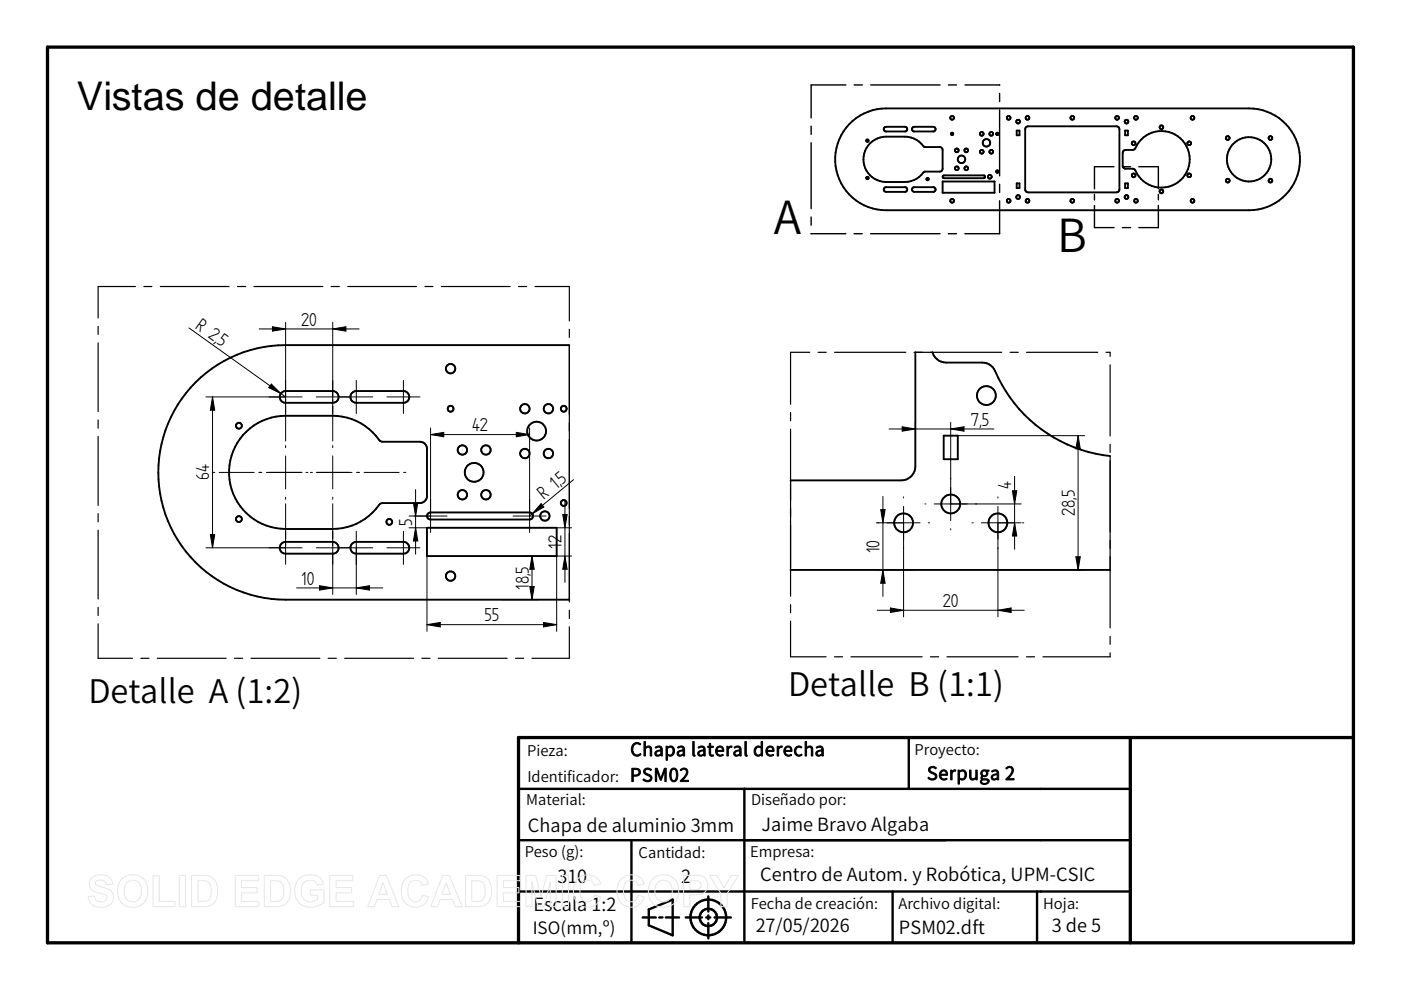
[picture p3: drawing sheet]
<svg xmlns="http://www.w3.org/2000/svg" width="297mm" height="210mm" viewBox="0 0 297 210" stroke-linecap="round" stroke-linejoin="round" font-family="sans-serif">
<path d="M10.1 10h276.9v189.9h-276.9zM239.6 156.4v43.5M287 156.4h-177.1v43.5" fill="none" stroke="#000" stroke-width=".7"/>
<g fill="none" stroke="#000" stroke-width=".51">
<path d="M192.7 156.4v10.9M109.9 167.3h129.7M109.9 178.1h129.7M133.9 178.1v21.8M157.8 167.3v32.6M109.9 189h129.7M136.3 194.5h2.7M137.6 192.8l5-2.1v7.6l-5-2.1zM139.8 194.5h.7M141.2 194.5h2.8M145.4 194.5h3.4M149.7 194.5h.9"/>
<path d="M150.2 190.1v3.2M150.2 194.1v.8M150.2 195.7v3.3M151.5 194.5h3.5M189.2 189v10.9M219.9 189v10.9"/>
<circle cx="150.2" cy="194.5" r="3.8"/>
<circle cx="150.2" cy="194.5" r="1.84"/>
</g>
<g fill="none" stroke="#000" stroke-width=".4">
<path d="M180.1 26.3a10.8 10.8 0 0 1 7.8-3.3h76.9a10.8 10.8 0 0 1 10.8 10.8 10.8 10.8 0 0 1-10.8 10.8h-76.9a10.8 10.8 0 0 1-9.9-6.6 10.8 10.8 0 0 1 2.1-11.7zM184.5 30.4a5 5 0 0 1 3.4-1.4h4a5.1 5.1 0 0 1 4 2.1l3.4 .1a.61 .61 0 0 1 .6 .6v4a.58 .58 0 0 1-.6 .6h-3.4a5.1 5.1 0 0 1-4 2.2h-4a4.8 4.8 0 0 1-4.5-3 4.8 4.8 0 0 1 1.1-5.2zM187.5 27l.4-.1h4a.5 .5 0 0 1 .5 .5 .5 .5 0 0 1-.5 .5h-4.2l-.3-.5zM187.5 39.8l.4-.1h4a.5 .5 0 0 1 .5 .5 .5 .5 0 0 1-.5 .5h-4l-.5-.3zM193.5 27l.4-.1h4a.5 .5 0 0 1 .5 .5 .5 .5 0 0 1-.5 .5h-4.2l-.3-.5zM193.5 39.8l.4-.1h4a.5 .5 0 0 1 .5 .5 .5 .5 0 0 1-.5 .5h-4l-.5-.3zM199.9 38.5h11v2.4h-11zM200 37.2h8.6l.2 .3-.2 .3h-8.4l-.3-.2zM215.6 38.9h.6v1h-.6zM215.6 27.7h.6v1h-.6zM217.5 27l.4-.2h18.8a.61 .61 0 0 1 .6 .6v12.8a.61 .61 0 0 1-.6 .6h-18.8a.61 .61 0 0 1-.5-.6v-12.8zM217.6 25.3a.4 .4 0 0 0 .6-.3 .4 .4 0 0 0-.4-.4 .4 .4 0 0 0-.3 .6l.1 .1"/>
<path d="M238.2 32l.5-.2h1.5l.4-.2a6 6 0 0 1 9.2-2.6 6 6 0 0 1 0 9.6 6 6 0 0 1-9.2-2.6l-.4-.2h-1.5a.61 .61 0 0 1-.7-.6v-2.8zM238.5 27.7h.6v1h-.6zM238.5 38.9h.6v1h-.6zM120.7 73.2h-60.1a27 27 0 0 0-27 27 27 27 0 0 0 27 26.9h60.1M194.1 74.7v24.1a2.97 2.97 0 0 1-3 3.1h-23.5M197.7 74.7a2.99 2.99 0 0 0 2.9 2.2h7.6a2.97 2.97 0 0 1 2.8 1.8 30.1 30.1 0 0 0 24.4 18M52.3 91.5a11.8 11.8 0 0 1 8.3-3.3h9.9a12.2 12.2 0 0 1 10.1 5.3l.5 .2h8.3a1.48 1.48 0 0 1 1.1 1.5v10l-.3 .9-.5 .4-.7 .2h-7.9l-.5 .1a12.3 12.3 0 0 1-10.1 5.4h-9.9a12 12 0 0 1-11.2-7.6 12 12 0 0 1 2.9-13.1zM59.7 83.3l.9-.4h9.9a1.25 1.25 0 0 1 1.3 1.3 1.25 1.25 0 0 1-1.3 1.2h-9.9a1.24 1.24 0 0 1-1.2-.8 1.24 1.24 0 0 1 .3-1.3zM74.7 83.3l.8-.4h10a1.25 1.25 0 0 1 1.3 1.3 1.25 1.25 0 0 1-1.3 1.2h-10a1.24 1.24 0 0 1-1.1-.8 1.24 1.24 0 0 1 .3-1.3zM200.1 92.4h3v5h-3zM59.7 115.3l.9-.4h9.9a1.25 1.25 0 0 1 1.3 1.2 1.25 1.25 0 0 1-1.3 1.3h-9.9a1.24 1.24 0 0 1-1.2-.8 1.24 1.24 0 0 1 .3-1.3zM74.7 115.3l.8-.4h10a1.25 1.25 0 0 1 1.3 1.2 1.25 1.25 0 0 1-1.3 1.3h-10a1.24 1.24 0 0 1-1.1-.8 1.24 1.24 0 0 1 .3-1.3z"/>
<path d="M90.5 111.9h27.5v6h-27.5zM90.8 108.8l.5-.2h21a.75 .75 0 0 1 .7 .8 .75 .75 0 0 1-.7 .8h-21a.74 .74 0 0 1-.7-.5 .74 .74 0 0 1 .2-.9zM167.6 120.8h67.8"/>
<circle cx="183.9" cy="37.7" r=".25"/>
<circle cx="183.9" cy="29.8" r=".26"/>
<circle cx="196.7" cy="38" r=".25"/>
<circle cx="201.9" cy="28.4" r=".26"/>
<circle cx="201.9" cy="25" r=".4"/>
<circle cx="202.9" cy="35.7" r=".4"/>
<circle cx="202.9" cy="31.9" r=".4"/>
<circle cx="203.9" cy="33.8" r=".8"/>
<circle cx="204.9" cy="35.7" r=".4"/>
<circle cx="204.9" cy="31.9" r=".4"/>
<circle cx="208.2" cy="28.4" r=".4"/>
<circle cx="208.2" cy="32.2" r=".4"/>
<circle cx="209.2" cy="30.3" r=".8"/>
<circle cx="209.9" cy="37.5" r=".4"/>
<circle cx="210.2" cy="32.2" r=".4"/>
<circle cx="210.2" cy="28.4" r=".4"/>
<circle cx="211.5" cy="28.4" r=".25"/>
<circle cx="211.5" cy="36.4" r=".25"/>
<circle cx="213.9" cy="25" r=".4"/>
<circle cx="215.9" cy="25.8" r=".41"/>
<circle cx="227.3" cy="25" r=".4"/>
<circle cx="236.9" cy="25" r=".4"/>
<circle cx="238.8" cy="25.8" r=".41"/>
<circle cx="240.4" cy="37.2" r=".4"/>
<circle cx="240.4" cy="30.4" r=".4"/>
<circle cx="240.8" cy="25" r=".4"/>
<circle cx="246.2" cy="27" r=".4"/>
<circle cx="252.1" cy="37.2" r=".4"/>
<circle cx="252.1" cy="30.4" r=".4"/>
<circle cx="252.8" cy="25" r=".4"/>
<circle cx="260.3" cy="29.3" r=".4"/>
<circle cx="260.3" cy="38.3" r=".4"/>
<circle cx="264.8" cy="33.8" r="4.7"/>
<circle cx="269.3" cy="38.3" r=".4"/>
<circle cx="269.3" cy="29.3" r=".4"/>
<circle cx="201.9" cy="42.6" r=".4"/>
<circle cx="213.9" cy="42.6" r=".4"/>
<circle cx="215.9" cy="41.8" r=".4"/>
<circle cx="217.9" cy="42.6" r=".4"/>
<circle cx="227.3" cy="42.6" r=".4"/>
<circle cx="236.9" cy="42.6" r=".4"/>
<circle cx="238.8" cy="41.8" r=".4"/>
<circle cx="240.8" cy="42.6" r=".4"/>
<circle cx="246.2" cy="40.6" r=".4"/>
<circle cx="252.8" cy="42.6" r=".4"/>
<circle cx="95.5" cy="78.2" r="1"/>
<circle cx="50.7" cy="90.3" r=".63"/>
<circle cx="95.5" cy="86.7" r=".62"/>
<circle cx="98" cy="95.4" r="1"/>
<circle cx="103" cy="95.4" r="1"/>
<circle cx="111.3" cy="96.2" r="1.01"/>
<circle cx="111.3" cy="86.7" r="1"/>
<circle cx="113.8" cy="91.4" r="2"/>
<circle cx="116.3" cy="96.2" r="1.01"/>
<circle cx="116.3" cy="86.7" r="1"/>
<circle cx="119.5" cy="86.7" r=".62"/>
<circle cx="209.1" cy="83.9" r="2.01"/>
<circle cx="50.7" cy="110.1" r=".63"/>
<circle cx="82.5" cy="110.7" r=".62"/>
<circle cx="98" cy="104.9" r="1"/>
<circle cx="100.5" cy="100.1" r="2"/>
<circle cx="103" cy="104.9" r="1"/>
<circle cx="115.5" cy="109.4" r="1"/>
<circle cx="119.5" cy="106.7" r=".62"/>
<circle cx="191.6" cy="110.8" r="2"/>
<circle cx="201.6" cy="106.9" r="2"/>
<circle cx="211.6" cy="110.9" r="2"/>
<circle cx="95.5" cy="122.2" r="1"/>
</g>
<g fill="none" stroke="#000" stroke-width=".3">
<path d="M179.3 18h-7.3v7M181.1 18h1.7M184.6 18h14.7M201.1 18h1.7M204.6 18l7.3 .1M211.9 19.8v1.7M172 26.8v1.7M172 30.3v13.9M211.9 23.3v14M211.9 39.1v1.7M236.2 35.3h-4.2v4.7M238 35.3h1.7"/>
<path d="M241.4 35.3h4.2v4.7M172 49.5l7.3 .1M172 46v1.8M181.1 49.6h1.7M184.6 49.6h14.7M201.1 49.6h1.7M211.9 42.6v7h-7.3M232 43.6v4.7h4.2M232 41.2v1.2M238 48.3h1.7M245.6 43.6v4.7h-4.1M245.6 41.2v1.2"/>
</g>
<g fill="none" stroke="#000" stroke-width=".25">
<path d="M20.8 69.2v1.7M20.8 72.7v14.6M28.7 60.7h-7.9v6.7M30.5 60.7h1.7M34 60.7h14.6M50.4 60.7h1.7M53.8 60.7h14.6M70.2 60.7h1.7M73.7 60.7h14.6M90.1 60.7h1.7M93.6 60.7h14.6M109.9 60.7h1.8"/>
<path d="M113.4 60.7h7.3v7.4M120.7 69.8v1.7M120.7 73.2v54.4M171.7 74.7h-4.1v11M173.5 74.7h1.7M176.9 74.7h15.1M193.8 74.7h18.6M214.2 74.7h1.7M217.7 74.7h15M234.5 74.7h.9v.9M235.4 77.3v15.1M20.8 89v1.8"/>
<path d="M20.8 92.5v14.6M167.6 87.5v1.7M167.6 91v35.4M235.4 96.7v36.4M235.4 94.2v1.7M20.8 108.9v1.7M20.8 112.4v14.6M20.8 132.3v7.3h7.3M20.8 128.8v1.7M29.9 139.6h1.7M33.4 139.6h14.5M49.7 139.6h1.8"/>
<path d="M53.2 139.6h14.6M69.6 139.6h1.7M73.1 139.6h14.6M89.4 139.6h1.8M92.9 139.6h14.6M109.3 139.6h1.7M120.7 129.4v1.7M120.7 132.9v6.7h-7.9M167.6 128.2v1.7M167.6 131.7v7.6h7.6M176.9 139.3h1.7M180.4 139.3h15.1"/>
<path d="M197.3 139.3h1.7M200.8 139.3h15.1M217.6 139.3h1.7M235.4 134.9v1.7M235.4 138.4v.9h-14.3"/>
</g>
<g fill="none" stroke="#000" stroke-width=".21">
<path d="M40.1 69.5l20.5 14.7M54.9 69.7h21.2M57.8 69.3l2.8 .4-2.8 .5zM60.6 68.3v25.2M70.5 69.7l2.8-.4v.9zM70.5 68.3v25.2M43.7 84.2h20.3M45.1 84.2v31.9M45.1 84.2l.4 2.8h-.9zM57.5 81.4l2 2-2.5-1.2zM60.6 96.7v7M60.6 94.5v.4"/>
<path d="M67.1 84.2h11.9M70.5 94.5v.4M70.5 96.7v7M75.5 80.7v7M82 84.2h7M85.5 80.7v7M91.3 90.7v22.2M91.3 92.1l2.8-.4v.9zM91.3 92.1h21M109.5 91.7l2.8 .4-2.8 .5zM112.3 90.7v22.2M188.5 91h22.2"/>
<path d="M191.3 90.5l2.8 .5-2.8 .4zM194.1 89.6v9.2M201.6 91l2.8-.5v.9zM201.6 89.6v20.8M202.7 92.4h27.3M228.6 92.4l.4 2.8h-.9zM228.6 92.4v28.4M43.7 116.1h20.3M44.6 113.3h.9l-.4 2.8zM45.1 100.2h.4M46.5 100.2h7.4M54.9 100.2h.6"/>
<path d="M56.5 100.2h7.5M60.6 105.4v.5M60.6 106.8v12.9M64.9 100.2h.4M65.8 100.2h.4M67.1 116.1h11.9M67.1 100.2h7.5M70.5 105.4v.5M70.5 106.8v19.2M75.5 112.6v13.4M75.6 100.2h.6M77.2 100.2h7.4"/>
<path d="M82 116.1h7M85.5 112.6v7.1M85.6 100.2h.4M86.7 111.9h3.8M86.7 109.4h8.1M87.6 106.6h1l-.5 2.8zM88.1 103.8v13.7M88.1 111.9l.5 2.8h-1zM90.5 117.9v16M108.8 109.4h7M111.4 117.9h9.8M112.8 117.9v9.2"/>
<path d="M112.8 117.9l.5 2.8h-1zM114.7 106.8l.6 .7-2.4 1.4zM118 117.9v16M118 111.9h3.2M119.3 109.1h.9l-.4 2.8zM119.8 106.3v17.2M119.8 117.9l.4 2.8h-.9zM121.6 101.7l-9.3 7.7M185.8 110.8h9.3M186.7 108.1h1l-.5 2.7zM187.2 105.3v21.1M191.6 105.3v.1"/>
<path d="M191.6 105.5v.1M191.6 107.4v23.4M196.1 106.8h.1M196.3 106.8h.1M196.8 110.8h.1M197 110.8h.1M198.1 106.8h18.4M201.6 112.1v.1M201.6 112.3v.1M206.1 110.8h.1M206.3 110.8h.1M208.1 110.8h8.4"/>
<path d="M211.6 105.3v.1M211.6 105.5v.1M211.6 107.4v23.4M214.6 104.1h1l-.5 2.7zM215.1 101v15.5M215.1 110.8l.5 2.8h-1zM216.8 110.8h.1M217 110.8h.1M228.1 118h.9l-.4 2.8zM62.9 124.7h18.2M67.8 124.2l2.7 .5-2.7 .4zM75.5 124.7l2.8-.5v.9z"/>
<path d="M90.5 132.4h27.5M90.5 132.4l2.8-.4v.9zM106.2 127.1h8M112.3 124.4h1l-.5 2.7zM115.2 132l2.8 .4-2.8 .5zM185.8 120.8h8M186 129.4h31.2M187.2 120.8l.5 2.9h-1zM188.8 128.9l2.8 .5-2.8 .5zM210.9 120.8h19.1M211.6 129.4l2.8-.5v1z"/>
</g>
<g fill="#000">
<path d="M57.8 69.3l2.8 .4-2.8 .5zM70.5 69.7l2.8-.4v.9zM45.1 84.2l.4 2.8h-.9zM57.5 81.4l2 2-2.5-1.2zM91.3 92.1l2.8-.4v.9zM109.5 91.7l2.8 .4-2.8 .5zM191.3 90.5l2.8 .5-2.8 .4zM201.6 91l2.8-.5v.9zM228.6 92.4l.4 2.8h-.9zM44.6 113.3h.9l-.4 2.8zM87.6 106.6h1l-.5 2.8zM88.1 111.9l.5 2.8h-1z"/>
<path d="M114.7 106.8l.6 .7-2.4 1.4zM119.3 109.1h.9l-.4 2.8zM186.7 108.1h1l-.5 2.7zM215.1 110.8l.5 2.8h-1zM214.6 104.1h1l-.5 2.7zM228.1 118h.9l-.4 2.8zM67.8 124.2l2.7 .5-2.7 .4zM75.5 124.7l2.8-.5v.9zM90.5 132.4l2.8-.4v.9zM112.8 117.9l.5 2.8h-1zM112.3 124.4h1l-.5 2.7zM115.2 132l2.8 .4-2.8 .5z"/>
<path d="M119.8 117.9l.4 2.8h-.9zM187.2 120.8l.5 2.9h-1zM188.8 128.9l2.8 .5-2.8 .5zM211.6 129.4l2.8-.5v1z"/>
</g>
<g fill="none" stroke="#e6e6e6" stroke-width=".21">
<path d="M19.4 186.2a3.1 3.1 0 0 1 4.1 .1l.4 1.2h-1.4a1.31 1.31 0 0 0-1-.9 1.31 1.31 0 0 0-1.3 .5l.2 .5 .8 .4a3.9 3.9 0 0 1 2.6 1.2 2.16 2.16 0 0 1-.2 2.4 2.16 2.16 0 0 1-2.2 .8 2.38 2.38 0 0 1-2.7-2.3l1.3-.1a1.43 1.43 0 0 0 1.2 1.2 1.43 1.43 0 0 0 1.5-.9 1.15 1.15 0 0 0-1.3-.9 2.45 2.45 0 0 1-2.5-2.1l.2-.7zM25.8 186.3a3.3 3.3 0 0 1 4.2-.3 3.3 3.3 0 0 1 1.3 3.9 3.2 3.2 0 0 1-3.9 2.4 3.2 3.2 0 0 1-2.5-3.8l.3-1.3zM26.8 187.2a1.86 1.86 0 0 1 2.2-.4 1.86 1.86 0 0 1 1 2.1 1.89 1.89 0 0 1-1.8 2.3 1.89 1.89 0 0 1-1.9-2.3l.1-.8zM32.4 185.7h1.4v5.4h3.3v1.1h-4.7zM38 185.6h1.3v6.6h-1.3zM40.6 185.6h2.4a2.83 2.83 0 0 1 3.2 3.4 2.82 2.82 0 0 1-3.1 3.2h-2.5zM41.9 186.7a2.78 2.78 0 0 1 2.5 .6 3.4 3.4 0 0 1-.3 3.6l-.6 .2h-1.6zM49.9 185.6h4.9v1.1h-3.6v1.5h3.3v1.1h-3.3v1.8h3.7v1.1h-5zM56 185.6h2.5a2.83 2.83 0 0 1 3.1 3.4 2.82 2.82 0 0 1-3.1 3.2h-2.5zM57.4 186.7a2.78 2.78 0 0 1 2.4 .6 3.4 3.4 0 0 1-.3 3.6l-.5 .2h-1.6zM63.3 186.5a3.4 3.4 0 0 1 5 .1l.3 .8-1.3 .3a1.81 1.81 0 0 0-2.3-1 1.81 1.81 0 0 0-1.1 2.1 2.06 2.06 0 0 0 1 2.2 2.06 2.06 0 0 0 2.4-.4v-.8h-1.5v-1.1h2.9v2.6a3.9 3.9 0 0 1-5.6-.3 4.1 4.1 0 0 1 .2-4.5zM69.9 185.6h4.9v1.1h-3.6v1.5h3.3v1.1h-3.3v1.8h3.7v1.1h-5z"/>
<path d="M80.5 185.6h1.4l2.7 6.6h-1.4l-.6-1.5h-2.7l-.5 1.5h-1.4zM81.2 187.2l.9 2.4h-1.8zM85.9 186.4a2.89 2.89 0 0 1 4.9 1l-1.3 .3a1.56 1.56 0 0 0-1.8-1 1.56 1.56 0 0 0-1.2 1.7 2.25 2.25 0 0 0 1.2 2.8 1.54 1.54 0 0 0 1.9-1.4l1.3 .4a2.96 2.96 0 0 1-3.5 2.1 2.96 2.96 0 0 1-2.3-3.3l.2-1.5zM93.9 185.6h1.4l2.7 6.6h-1.5l-.5-1.5h-2.7l-.6 1.5h-1.4zM94.6 187.2l.9 2.4h-1.8zM98.7 185.6h2.4a2.83 2.83 0 0 1 3.1 3.4 2.82 2.82 0 0 1-3 3.2h-2.5zM100 186.7a2.78 2.78 0 0 1 2.5 .6 3.4 3.4 0 0 1-.3 3.6l-.6 .2h-1.6zM105.4 185.6h4.9v1.1h-3.6v1.5h3.3v1.1h-3.3v1.8h3.7v1.1h-5zM111.5 185.6h2.1l1.1 4.5 1.2-4.5h2v6.6h-1.2v-5.2l-1.3 5.2h-1.3l-1.3-5.2v5.2h-1.3zM119.2 185.6h1.3v6.6h-1.3zM122.4 186.4a2.89 2.89 0 0 1 4.9 1l-1.3 .3a1.56 1.56 0 0 0-1.8-1 1.56 1.56 0 0 0-1.2 1.7 2.25 2.25 0 0 0 1.2 2.8 1.54 1.54 0 0 0 1.9-1.4l1.3 .4a2.96 2.96 0 0 1-3.5 2.1 2.96 2.96 0 0 1-2.3-3.3l.2-1.5zM131.7 186.4a2.89 2.89 0 0 1 4.9 1l-1.3 .3a1.56 1.56 0 0 0-1.9-1 1.56 1.56 0 0 0-1.2 1.7 2.25 2.25 0 0 0 1.3 2.8 1.54 1.54 0 0 0 1.8-1.4l1.3 .4a2.96 2.96 0 0 1-3.5 2.1 2.96 2.96 0 0 1-2.3-3.3l.2-1.5z"/>
<path d="M138.4 186.3a3.3 3.3 0 0 1 4.1-.3 3.3 3.3 0 0 1 1.3 3.9 3.2 3.2 0 0 1-3.9 2.4 3.2 3.2 0 0 1-2.4-3.8l.3-1.3zM139.4 187.2a1.86 1.86 0 0 1 2.2-.4 1.86 1.86 0 0 1 .9 2.1 1.89 1.89 0 0 1-1.8 2.3 1.89 1.89 0 0 1-1.8-2.3v-.8zM144.9 185.6h2.2a2.43 2.43 0 0 1 2.7 1 2.11 2.11 0 0 1-.1 2.3 2.11 2.11 0 0 1-2.1 .8h-1.3v2.5h-1.4zM146.3 186.7h.6a1.26 1.26 0 0 1 1.8 1 1.2 1.2 0 0 1-1.7 .9h-.7zM150.4 185.6h1.6l1.5 2.6 1.5-2.6h1.6l-2.4 3.8v2.8h-1.4v-2.8z"/>
</g>
<g font-size="9.7">
<text x="164" y="49.7">A</text>
<text x="224.1" y="53.5">B</text>
</g>
<text font-size="8.4" x="16.3" y="23.3">Vistas de detalle</text>
<g font-size="6.9">
<text x="18.8" y="149">Detalle A (1:2)</text>
<text x="167.1" y="147.6">Detalle B (1:1)</text>
</g>
<g font-size="4.5">
<text x="41.3" y="69.5" transform="rotate(36 41.3 69.5)">R 2,</text>
<text x="63.9" y="69">20</text>
<text x="45.8" y="72.8" transform="rotate(36 45.8 72.8)">5</text>
<text x="100.1" y="91.4">42</text>
<text x="205.9" y="90.3">7,5</text>
<text x="44.4" y="101.8" transform="rotate(-90 44.4 101.8)">64</text>
<text x="115.3" y="106" transform="rotate(-39 115.3 106)">R 1,</text>
<text x="119.2" y="102.8" transform="rotate(-39 119.2 102.8)">5</text>
<text x="214.4" y="103.6" transform="rotate(-90 214.4 103.6)">4</text>
<text x="87.4" y="111.4" transform="rotate(-90 87.4 111.4)">5</text>
<text x="227.9" y="109.4" transform="rotate(-90 227.9 109.4)">28,5</text>
<text x="119.1" y="116.3" transform="rotate(-90 119.1 116.3)">12</text>
<text x="186.5" y="117.2" transform="rotate(-90 186.5 117.2)">10</text>
<text x="63.9" y="124">10</text>
<text x="112.1" y="125" transform="rotate(-90 112.1 125)">18,5</text>
<text x="102.7" y="131.7">55</text>
<text x="199.9" y="128.7">20</text>
</g>
<g font-size="3.9">
<text x="133.6" y="160.3">Chapa lateral derecha</text>
<text x="133.6" y="165.7">PSM02</text>
<text x="196.5" y="165.4">Serpuga 2</text>
<text x="111.9" y="176.3">Chapa de aluminio 3mm</text>
<text x="161.4" y="176.1">Jaime Bravo Algaba</text>
<text x="118.2" y="187.2">310</text>
<text x="144.4" y="187.2">2</text>
<text x="161.2" y="186.8">Centro de Autom. y Robótica, UPM-CSIC</text>
<text x="113.1" y="193.3">Escala 1:2</text>
<text x="160.2" y="197.7">27/05/2026</text>
<text x="190.6" y="198">PSM02.dft</text>
<text x="223" y="197.6">3 de 5</text>
</g>
<text font-size="3.6" x="112.9" y="197.9">ISO(mm,º)</text>
<g font-size="3.1">
<text x="111.8" y="160.2">Pieza:</text>
<text x="193.9" y="160.1">Proyecto:</text>
<text x="111.8" y="165.7">Identificador:</text>
<text x="111.6" y="170.8">Material:</text>
<text x="159.3" y="170.8">Diseñado por:</text>
<text x="111.2" y="181.7">Peso (g):</text>
<text x="135.4" y="182">Cantidad:</text>
<text x="159" y="181.8">Empresa:</text>
<text x="159.2" y="192.7">Fecha de creación:</text>
<text x="190.5" y="192.7">Archivo digital:</text>
<text x="221.2" y="192.7">Hoja:</text>
</g>
</svg>
